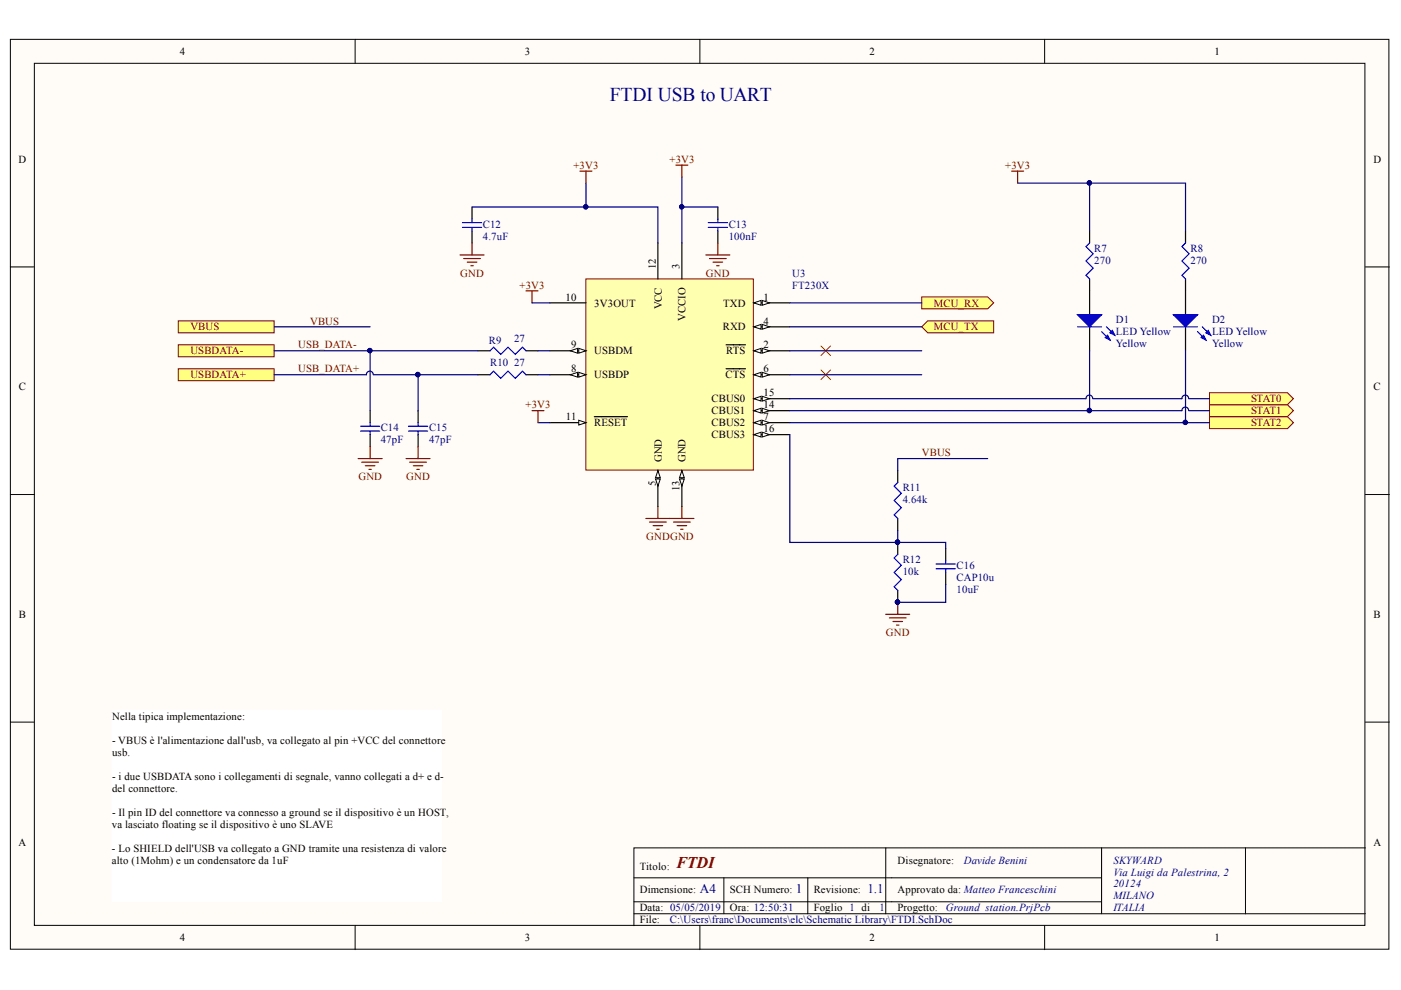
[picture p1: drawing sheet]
<svg xmlns="http://www.w3.org/2000/svg" width="297mm" height="210mm" viewBox="0 0 297 210" stroke-linecap="round" stroke-linejoin="round" font-family="sans-serif">
<!-- layer: Layer 1 -->
<path d="M2.2 8.3h292.3v193h-292.3z" fill="#fffcf8"/>
<path d="M2.2 8.3h292.3v193h-292.3z" fill="none" stroke="#000" stroke-width=".21"/>
<path d="M7.3 13.4h282.1v182.8h-282.1z" fill="#fffcf8"/>
<g fill="none" stroke="#000" stroke-width=".21">
<path d="M7.3 13.4h282.1v182.8h-282.1zM75.3 8.3v5.1M148.4 8.3v5.1M221.5 8.3v5.1M2.2 56.6h5.1M289.5 56.6h5.1M2.2 104.8h5.1M289.5 104.8h5.1M2.2 153.1h5.1M289.5 153.1h5.1M187.8 179.8v13.9M233.6 179.8v13.9"/>
<path d="M264.1 179.8h-129.7v16.5M289.5 179.8h-25.4v13.9M75.3 196.3v5.1M134.4 193.7h155.1M134.4 186.1h99.2M134.4 191.2h99.2M148.4 196.3v5.1M153.5 186.1v7.6M171.3 186.1v7.6M221.5 196.3v5.1"/>
</g>
<g fill="none" stroke="#800000" stroke-width=".25">
<path d="M97.5 54.1h5.1M98.3 54.8h3.6M99.1 55.6h2M99.8 56.3h.5M100.1 51.5v2.6M149.7 54.1h5M150.4 54.8h3.6M151.2 55.6h2M151.9 56.3h.6M152.2 51.5v2.6M75.9 97.2h5.1M76.7 98h3.6"/>
<path d="M77.5 98.8h2M78.2 99.5h.5M78.5 94.7v2.5M86.1 97.2h5.1M86.9 98h3.5M87.6 98.8h2.1M88.4 99.5h.5M88.6 94.7v2.5M136.9 109.9h10.2M137.7 110.7h3.6M138.5 111.5h2M139.2 112.2h.5"/>
<path d="M139.5 107.4v2.5M142.8 110.7h3.6M143.6 111.5h2M144.3 112.2h.5M144.6 107.4v2.5"/>
</g>
<path d="M100.1 43.9v2.5M100.1 49v2.5M152.2 43.9v2.5M152.2 49v2.5M101.4 74.4h2.5M101.4 79.5h2.5M111.5 74.4h2.6M111.5 79.5h2.6M78.5 87.1v2.5M78.5 92.2v2.5M88.6 87.1v2.5M88.6 92.2v2.5" fill="none" stroke="#000" stroke-width=".25"/>
<g fill="none" stroke="#00f" stroke-width=".25">
<path d="M98 47.2h4.1M98 48.2h4.1M100.1 46.4v.8M100.1 48.2v.8M150.2 47.2h4M150.2 48.2h4M152.2 46.4v.8M152.2 48.2v.8M103.9 74.4l.8-.8 1.5 1.5 1.5-1.5 1.5 1.5 1.6-1.5 .7 .8M103.9 79.5l.8-.8 1.5 1.5 1.5-1.5 1.5 1.5 1.6-1.5 .7 .8M76.4 90.4h4.1M76.4 91.4h4.1"/>
<path d="M78.5 89.6v.8M78.5 91.4v.8M86.6 90.4h4.1M86.6 91.4h4.1M88.6 89.6v.8M88.6 91.4v.8"/>
</g>
<path d="M37.8 73.1h20.3v2.5h-20.3z" fill="#ffff80"/>
<path d="M37.8 73.1h20.3v2.5h-20.3z" fill="none" stroke="#800000" stroke-width=".21"/>
<path d="M37.8 78.2h20.3v2.5h-20.3z" fill="#ffff80"/>
<path d="M37.8 78.2h20.3v2.5h-20.3z" fill="none" stroke="#800000" stroke-width=".21"/>
<path d="M37.8 68h20.3v2.6h-20.3z" fill="#ffff80"/>
<path d="M37.8 68h20.3v2.6h-20.3z" fill="none" stroke="#800000" stroke-width=".21"/>
<path d="M190.3 99.8v2.5M190.3 109.9v2.6M190.3 115v2.5M190.3 125.2v2.5" fill="none" stroke="#000" stroke-width=".25"/>
<g fill="#000080" stroke="#000080" stroke-width=".21">
<circle cx="190.3" cy="127.7" r=".46"/>
<circle cx="190.3" cy="115" r=".46"/>
</g>
<path d="M190.3 117.5l-.7 .8 1.5 1.5-1.5 1.6 1.5 1.5-1.5 1.5 .7 .8M190.3 102.3l-.7 .8 1.5 1.5-1.5 1.5 1.5 1.5-1.5 1.6 .7 .7" fill="none" stroke="#00f" stroke-width=".25"/>
<path d="M187.8 130.2h5.1M188.6 131h3.5M189.3 131.8h2.1M190.1 132.5h.5M190.3 127.7v2.5" fill="none" stroke="#800000" stroke-width=".25"/>
<path d="M195.4 69.3l1.3-1.3h14v2.6h-14z" fill="#ffff80"/>
<path d="M195.4 69.3l1.3-1.3h14v2.6h-14z" fill="none" stroke="#800000" stroke-width=".21"/>
<path d="M195.4 62.9h14l1.3 1.3-1.3 1.3h-14z" fill="#ffff80"/>
<path d="M195.4 62.9h14l1.3 1.3-1.3 1.3h-14z" fill="none" stroke="#800000" stroke-width=".21"/>
<path d="M174.1 73.4l2 2M174.1 78.4l2 2.1M176.1 73.4l-2 2M176.1 78.4l-2 2.1" fill="none" stroke="#f00" stroke-width=".21"/>
<path d="M231 61.7v5.1M231 69.3v5.1" fill="none" stroke="#000" stroke-width=".25"/>
<path d="M228.5 66.8h5.1l-2.6 2.5z" fill="#00f"/>
<path d="M228.5 66.8h5.1l-2.6 2.5zM233.6 70.3l1.7 1.8M234.6 69.3l1.8 1.8" fill="none" stroke="#00f" stroke-width=".25"/>
<path d="M234.3 71.6l.5-.5 .5 1z" fill="#00f"/>
<path d="M234.3 71.6l.5-.5 .5 1z" fill="none" stroke="#00f" stroke-width=".25"/>
<path d="M235.3 70.6l.5-.5 .6 1z" fill="#00f"/>
<path d="M228.5 69.3h5.1M235.3 70.6l.5-.5 .6 1z" fill="none" stroke="#00f" stroke-width=".25"/>
<path d="M251.4 61.7v5.1M251.4 69.3v5.1" fill="none" stroke="#000" stroke-width=".25"/>
<path d="M248.8 66.8h5.1l-2.5 2.5z" fill="#00f"/>
<path d="M248.8 66.8h5.1l-2.5 2.5zM253.9 70.3l1.8 1.8M254.9 69.3l1.8 1.8" fill="none" stroke="#00f" stroke-width=".25"/>
<path d="M254.7 71.6l.5-.5 .5 1z" fill="#00f"/>
<path d="M254.7 71.6l.5-.5 .5 1z" fill="none" stroke="#00f" stroke-width=".25"/>
<path d="M255.7 70.6l.5-.5 .5 1z" fill="#00f"/>
<path d="M231 51.5l-.7 .8 1.5 1.5-1.5 1.5 1.5 1.6-1.5 1.5 .7 .7M251.4 51.5l-.8 .8 1.5 1.5-1.5 1.5 1.5 1.6-1.5 1.5 .8 .7M248.8 69.3h5.1M255.7 70.6l.5-.5 .5 1z" fill="none" stroke="#00f" stroke-width=".25"/>
<path d="M231 49v2.5M231 59.1v2.6M251.4 49v2.5M251.4 59.1v2.6" fill="none" stroke="#000" stroke-width=".25"/>
<path d="M124.2 59.1h35.5v40.6h-35.5z" fill="#ffffb0"/>
<path d="M124.2 59.1h35.5v40.6h-35.5z" fill="none" stroke="#800000" stroke-width=".21"/>
<path d="M116.6 64.2h7.6M116.6 74.4h7.6" fill="none" stroke="#000" stroke-width=".25"/>
<path d="M122.7 73.9l1.5 .5-1.5 .5z" fill="#fffcf8"/>
<path d="M122.7 73.9l1.5 .5-1.5 .5z" fill="none" stroke="#000" stroke-width=".21"/>
<path d="M120.9 74.4l1.6-.5v1z" fill="#fffcf8"/>
<path d="M120.9 74.4l1.6-.5v1z" fill="none" stroke="#000" stroke-width=".21"/>
<path d="M116.6 79.5h7.6" fill="none" stroke="#000" stroke-width=".25"/>
<path d="M122.7 78.9l1.5 .6-1.5 .5z" fill="#fffcf8"/>
<path d="M122.7 78.9l1.5 .6-1.5 .5z" fill="none" stroke="#000" stroke-width=".21"/>
<path d="M120.9 79.5l1.6-.6v1.1z" fill="#fffcf8"/>
<path d="M120.9 79.5l1.6-.6v1.1z" fill="none" stroke="#000" stroke-width=".21"/>
<path d="M116.6 89.6h7.6" fill="none" stroke="#000" stroke-width=".25"/>
<path d="M122.7 89.1l1.5 .5-1.5 .5z" fill="#fffcf8"/>
<path d="M122.7 89.1l1.5 .5-1.5 .5z" fill="none" stroke="#000" stroke-width=".21"/>
<path d="M126 88.3h7M139.5 99.8v7.6" fill="none" stroke="#000" stroke-width=".25"/>
<path d="M139.5 99.8l.5 1.5h-1z" fill="#fffcf8"/>
<path d="M139.5 99.8l.5 1.5h-1z" fill="none" stroke="#000" stroke-width=".21"/>
<path d="M139 101.5h1l-.5 1.6z" fill="#fffcf8"/>
<path d="M139 101.5h1l-.5 1.6z" fill="none" stroke="#000" stroke-width=".21"/>
<path d="M144.6 99.8v7.6" fill="none" stroke="#000" stroke-width=".25"/>
<path d="M144.6 99.8l.5 1.5h-1z" fill="#fffcf8"/>
<path d="M144.6 99.8l.5 1.5h-1z" fill="none" stroke="#000" stroke-width=".21"/>
<path d="M144.1 101.5h1l-.5 1.6z" fill="#fffcf8"/>
<path d="M144.1 101.5h1l-.5 1.6z" fill="none" stroke="#000" stroke-width=".21"/>
<path d="M159.8 64.2h7.7" fill="none" stroke="#000" stroke-width=".25"/>
<path d="M159.8 64.2l1.6-.5v1z" fill="#fffcf8"/>
<path d="M159.8 64.2l1.6-.5v1z" fill="none" stroke="#000" stroke-width=".21"/>
<path d="M161.6 63.7l1.5 .5-1.5 .5z" fill="#fffcf8"/>
<path d="M161.6 63.7l1.5 .5-1.5 .5z" fill="none" stroke="#000" stroke-width=".21"/>
<path d="M159.8 69.3h7.7" fill="none" stroke="#000" stroke-width=".25"/>
<path d="M159.8 69.3l1.6-.5v1z" fill="#fffcf8"/>
<path d="M159.8 69.3l1.6-.5v1z" fill="none" stroke="#000" stroke-width=".21"/>
<path d="M161.6 68.8l1.5 .5-1.5 .5z" fill="#fffcf8"/>
<path d="M161.6 68.8l1.5 .5-1.5 .5z" fill="none" stroke="#000" stroke-width=".21"/>
<path d="M159.8 74.4h7.7" fill="none" stroke="#000" stroke-width=".25"/>
<path d="M159.8 74.4l1.6-.5v1z" fill="#fffcf8"/>
<path d="M159.8 74.4l1.6-.5v1z" fill="none" stroke="#000" stroke-width=".21"/>
<path d="M161.6 73.9l1.5 .5-1.5 .5z" fill="#fffcf8"/>
<path d="M161.6 73.9l1.5 .5-1.5 .5z" fill="none" stroke="#000" stroke-width=".21"/>
<path d="M154 73.1h4M159.8 79.5h7.7" fill="none" stroke="#000" stroke-width=".25"/>
<path d="M159.8 79.5l1.6-.6v1.1z" fill="#fffcf8"/>
<path d="M159.8 79.5l1.6-.6v1.1z" fill="none" stroke="#000" stroke-width=".21"/>
<path d="M161.6 78.9l1.5 .6-1.5 .5z" fill="#fffcf8"/>
<path d="M161.6 78.9l1.5 .6-1.5 .5z" fill="none" stroke="#000" stroke-width=".21"/>
<path d="M154 78.2h4M159.8 84.5h7.7" fill="none" stroke="#000" stroke-width=".25"/>
<path d="M159.8 84.5l1.6-.5v1z" fill="#fffcf8"/>
<path d="M159.8 84.5l1.6-.5v1z" fill="none" stroke="#000" stroke-width=".21"/>
<path d="M161.6 84l1.5 .5-1.5 .5z" fill="#fffcf8"/>
<path d="M161.6 84l1.5 .5-1.5 .5z" fill="none" stroke="#000" stroke-width=".21"/>
<path d="M159.8 87.1h7.7" fill="none" stroke="#000" stroke-width=".25"/>
<path d="M159.8 87.1l1.6-.5v1z" fill="#fffcf8"/>
<path d="M159.8 87.1l1.6-.5v1z" fill="none" stroke="#000" stroke-width=".21"/>
<path d="M161.6 86.6l1.5 .5-1.5 .5z" fill="#fffcf8"/>
<path d="M161.6 86.6l1.5 .5-1.5 .5z" fill="none" stroke="#000" stroke-width=".21"/>
<path d="M159.8 89.6h7.7" fill="none" stroke="#000" stroke-width=".25"/>
<path d="M159.8 89.6l1.6-.5v1z" fill="#fffcf8"/>
<path d="M159.8 89.6l1.6-.5v1z" fill="none" stroke="#000" stroke-width=".21"/>
<path d="M161.6 89.1l1.5 .5-1.5 .5z" fill="#fffcf8"/>
<path d="M161.6 89.1l1.5 .5-1.5 .5z" fill="none" stroke="#000" stroke-width=".21"/>
<path d="M159.8 92.2h7.7" fill="none" stroke="#000" stroke-width=".25"/>
<path d="M159.8 92.2l1.6-.6v1.1z" fill="#fffcf8"/>
<path d="M159.8 92.2l1.6-.6v1.1z" fill="none" stroke="#000" stroke-width=".21"/>
<path d="M161.6 91.6l1.5 .6-1.5 .5z" fill="#fffcf8"/>
<path d="M161.6 91.6l1.5 .6-1.5 .5z" fill="none" stroke="#000" stroke-width=".21"/>
<path d="M139.5 51.5v7.6M144.6 51.5v7.6M200.5 116.3v2.5M200.5 121.4v2.5" fill="none" stroke="#000" stroke-width=".25"/>
<path d="M198.5 119.6h4M200.5 118.8v.8M198.5 120.6h4M200.5 120.6v.8" fill="none" stroke="#00f" stroke-width=".25"/>
<g fill="none" stroke="#000080" stroke-width=".25">
<path d="M231 38.8v10.2M100.1 43.9h24.1M144.6 43.9h7.6M58.1 74.4h43.3M58.1 69.3h20.4M78.5 74.4v12.7M79.1 79.4a.72 .72 0 0 0-.7-.7 .72 .72 0 0 0-.7 .8h-19.6M79.2 79.5h22.2M88.6 79.5v7.6M114.1 74.4h2.5M114.1 79.5h2.5M167.5 74.4h27.9"/>
<path d="M167.5 79.5h27.9M167.5 64.2h27.9M167.5 69.3h27.9M231 74.4v12.7h-63.5M251.4 74.4v15.2h-83.9M114.1 89.6h2.5M167.5 92.2v22.8h22.8v-2.5M209.4 97.2h-19.1v2.6M190.3 115h10.2v1.3M200.5 123.9v3.8h-10.2"/>
</g>
<g fill="#000080" stroke="#000080" stroke-width=".21">
<circle cx="78.4" cy="74.3" r=".46"/>
<circle cx="88.6" cy="79.4" r=".47"/>
<circle cx="124.2" cy="43.8" r=".46"/>
<circle cx="190.3" cy="115" r=".46"/>
<circle cx="251.3" cy="89.6" r=".46"/>
<circle cx="231" cy="87" r=".46"/>
<circle cx="231" cy="38.8" r=".46"/>
<circle cx="190.3" cy="127.7" r=".46"/>
<circle cx="144.5" cy="43.8" r=".46"/>
</g>
<path d="M23.8 150.6h69.8v40.5h-69.8z" fill="#fff"/>
<path d="M23.8 150.6h69.8v40.5h-69.8z" fill="none" stroke="#fff" stroke-width=".21"/>
<path d="M124.2 38.8v5.1h15.3v7.6" fill="none" stroke="#000080" stroke-width=".25"/>
<circle cx="124.2" cy="43.8" r=".46" fill="#000080" stroke="#000080" stroke-width=".21"/>
<path d="M256.4 88.3h16.6l1.2 1.3-1.2 1.3h-16.6z" fill="#ffff80"/>
<path d="M256.4 88.3h16.6l1.2 1.3-1.2 1.3h-16.6z" fill="none" stroke="#800000" stroke-width=".21"/>
<path d="M256.4 85.8h16.6l1.2 1.3-1.2 1.2h-16.6z" fill="#ffff80"/>
<path d="M256.4 85.8h16.6l1.2 1.3-1.2 1.2h-16.6z" fill="none" stroke="#800000" stroke-width=".21"/>
<path d="M256.4 83.3h16.6l1.2 1.2-1.2 1.3h-16.6z" fill="#ffff80"/>
<path d="M256.4 83.3h16.6l1.2 1.2-1.2 1.3h-16.6z" fill="none" stroke="#800000" stroke-width=".21"/>
<path d="M144.6 37.5v14M215.8 38.8h35.6v10.2M112.8 64.2h3.8M231.7 84.5a.71 .71 0 0 0-.7-.7 .71 .71 0 0 0-.7 .7h-62.8M251.4 89.6h5M252 84.5a.71 .71 0 0 0-.7-.7 .71 .71 0 0 0-.7 .7h-18.8M252 87.1a.71 .71 0 0 0-.7-.8 .71 .71 0 0 0-.7 .8h-19.6M252.1 84.5h4.3M252.1 87.1h4.3" fill="none" stroke="#000080" stroke-width=".25"/>
<g fill="#000080" stroke="#000080" stroke-width=".21">
<circle cx="231" cy="87" r=".46"/>
<circle cx="251.3" cy="89.6" r=".46"/>
<circle cx="144.5" cy="43.8" r=".46"/>
<circle cx="231" cy="38.8" r=".46"/>
</g>
<path d="M123 36.3h2.5M124.2 36.3v2.5M143.3 35h2.5M144.6 35v2.5M214.5 36.3h2.5M215.8 36.3v2.5M111.5 61.7h2.6M112.8 61.7v2.5M112.8 87.1h2.5M114.1 87.1v2.5" fill="none" stroke="#800000" stroke-width=".25"/>
<text font-size="4.1" fill="#000080" x="129.3" y="21.4">FTDI USB to UART</text>
<text font-size="3.5" fill="#800000" x="143.3" y="184.1">FTDI</text>
<g font-size="2.8" fill="#000080">
<text x="148.4" y="189.4">A4</text>
<text x="168.7" y="189.4">1</text>
<text x="184" y="189.4">1.1</text>
</g>
<g font-size="2.3">
<text x="38.2" y="11.7">4</text>
<text x="111.3" y="11.7">3</text>
<text x="184.4" y="11.7">2</text>
<text x="257.5" y="11.7">1</text>
<text x="3.9" y="34.5">D</text>
<text x="291.2" y="34.5">D</text>
<text x="139" y="57.1" transform="rotate(-90 139 57.1)">12</text>
<text x="144.1" y="57.1" transform="rotate(-90 144.1 57.1)">3</text>
<text x="119.9" y="63.7">10</text>
<text x="126" y="65">3V3OUT</text>
<text x="140.3" y="65.6" transform="rotate(-90 140.3 65.6)">VCC</text>
<text x="153.3" y="65">TXD</text>
<text x="161.9" y="63.7">1</text>
<text x="145.4" y="68" transform="rotate(-90 145.4 68)">VCCIO</text>
<text x="153.2" y="70.1">RXD</text>
<text x="161.9" y="68.8">4</text>
<text x="121.1" y="73.9">9</text>
<text x="126" y="75.1">USBDM</text>
<text x="154" y="75.1">RTS</text>
<text x="161.9" y="73.9">2</text>
<text x="4" y="82.8">C</text>
<text x="121.1" y="78.9">8</text>
<text x="126" y="80.2">USBDP</text>
<text x="153.8" y="80.2">CTS</text>
<text x="161.9" y="78.9">6</text>
<text x="291.2" y="82.8">C</text>
<text x="120" y="89.1">11</text>
<text x="150.9" y="85.3">CBUS0</text>
<text x="150.9" y="87.8">CBUS1</text>
<text x="161.9" y="84">15</text>
<text x="161.9" y="86.6">14</text>
<text x="161.9" y="89.1">7</text>
<text x="126" y="90.4">RESET</text>
<text x="150.9" y="90.4">CBUS2</text>
<text x="150.9" y="92.9">CBUS3</text>
<text x="161.9" y="91.6">16</text>
<text x="140.3" y="98" transform="rotate(-90 140.3 98)">GND</text>
<text x="145.4" y="98" transform="rotate(-90 145.4 98)">GND</text>
<text x="139" y="103" transform="rotate(-90 139 103)">5</text>
<text x="144.1" y="104.1" transform="rotate(-90 144.1 104.1)">13</text>
<text x="4" y="131">B</text>
<text x="291.2" y="131">B</text>
<text x="23.8" y="152.6">Nella tipica implementazione:</text>
<text x="23.8" y="160.2">usb.</text>
<text x="23.8" y="157.7">- VBUS è l'alimentazione dall'usb, va collegato al pin +VCC del connettore</text>
<text x="23.8" y="167.9">del connettore.</text>
<text x="23.8" y="165.3">- i due USBDATA sono i collegamenti di segnale, vanno collegati a d+ e d-</text>
<text x="23.8" y="173">- Il pin ID del connettore va connesso a ground se il dispositivo è un HOST,</text>
<text x="3.9" y="179.3">A</text>
<text x="23.7" y="175.5">va lasciato floating se il dispositivo è uno SLAVE</text>
<text x="291.2" y="179.3">A</text>
<text x="23.7" y="180.6">- Lo SHIELD dell'USB va collegato a GND tramite una resistenza di valore</text>
<text x="23.7" y="183.1">alto (1Mohm) e un condensatore da 1uF</text>
<text x="135.6" y="184.4">Titolo:</text>
<text x="190.3" y="183.1">Disegnatore:</text>
<text x="135.6" y="189.4">Dimensione:</text>
<text x="154.8" y="189.4">SCH Numero:</text>
<text x="172.5" y="189.4">Revisione:</text>
<text x="190.3" y="189.4">Approvato da: Matteo Franceschini</text>
<text x="135.6" y="193.2">Data: 05/05/2019</text>
<text x="135.6" y="195.8">File:</text>
<text x="154.8" y="193.2">Ora: 12:50:31</text>
<text x="172.5" y="193.2">Foglio 1 di</text>
<text x="190.3" y="193.2">Progetto:</text>
<text x="38.2" y="199.6">4</text>
<text x="111.3" y="199.6">3</text>
<text x="184.4" y="199.6">2</text>
<text x="257.5" y="199.6">1</text>
</g>
<g font-size="2.3" fill="#800000">
<text x="121.6" y="35.8">+3V3</text>
<text x="142" y="34.5">+3V3</text>
<text x="213.1" y="35.8">+3V3</text>
<text x="97.6" y="58.7">GND</text>
<text x="149.7" y="58.7">GND</text>
<text x="110.2" y="61.2">+3V3</text>
<text x="198" y="65">MCU_RX</text>
<text x="40.4" y="70.1">VBUS</text>
<text x="65.7" y="68.8">VBUS</text>
<text x="198" y="70.1">MCU_TX</text>
<text x="40.4" y="75.1">USBDATA-</text>
<text x="63.2" y="73.9">USB_DATA-</text>
<text x="40.4" y="80.2">USBDATA+</text>
<text x="63.2" y="78.9">USB_DATA+</text>
<text x="111.4" y="86.6">+3V3</text>
<text x="265.3" y="87.8">STAT1</text>
<text x="265.3" y="85.3">STAT0</text>
<text x="265.3" y="90.4">STAT2</text>
<text x="76" y="101.8">GND</text>
<text x="86.1" y="101.8">GND</text>
<text x="195.5" y="96.7">VBUS</text>
<text x="137" y="114.5">GNDGND</text>
<text x="187.8" y="134.8">GND</text>
</g>
<g font-size="2.3" fill="#000080">
<text x="102.4" y="50.8">4.7uF</text>
<text x="102.4" y="48.3">C12</text>
<text x="154.5" y="48.3">C13</text>
<text x="154.5" y="50.8">100nF</text>
<text x="232" y="53.3">R7</text>
<text x="252.4" y="53.3">R8</text>
<text x="168" y="58.7">U3</text>
<text x="232" y="55.9">270</text>
<text x="252.4" y="55.9">270</text>
<text x="168" y="61.2">FT230X</text>
<text x="236.6" y="68.6">D1</text>
<text x="236.6" y="71.1">LED Yellow</text>
<text x="257" y="68.6">D2</text>
<text x="257" y="71.1">LED Yellow</text>
<text x="103.7" y="72.9">R9</text>
<text x="103.9" y="77.7">R10</text>
<text x="109" y="72.6">27</text>
<text x="109" y="77.7">27</text>
<text x="236.6" y="73.6">Yellow</text>
<text x="257" y="73.6">Yellow</text>
<text x="80.7" y="91.4">C14</text>
<text x="80.7" y="93.9">47pF</text>
<text x="91" y="91.4">C15</text>
<text x="91" y="93.9">47pF</text>
<text x="191.4" y="106.7">4.64k</text>
<text x="191.4" y="104.1">R11</text>
<text x="191.4" y="119.4">R12</text>
<text x="191.4" y="121.9">10k</text>
<text x="202.8" y="120.6">C16</text>
<text x="202.8" y="123.2">CAP10u</text>
<text x="202.8" y="125.7">10uF</text>
<text x="204.3" y="183.1">Davide Benini</text>
<text x="236.1" y="185.6">Via Luigi da Palestrina, 2</text>
<text x="236.1" y="183.1">SKYWARD</text>
<text x="236.1" y="190.7">MILANO</text>
<text x="236.1" y="188.2">20124</text>
<text x="142" y="195.8">C:\Users\franc\Documents\elc\Schematic Library\FTDI.SchDoc</text>
<text x="186.5" y="193.2">1</text>
<text x="200.5" y="193.2">Ground_station.PrjPcb</text>
<text x="236.1" y="193.2">ITALIA</text>
</g>
</svg>
